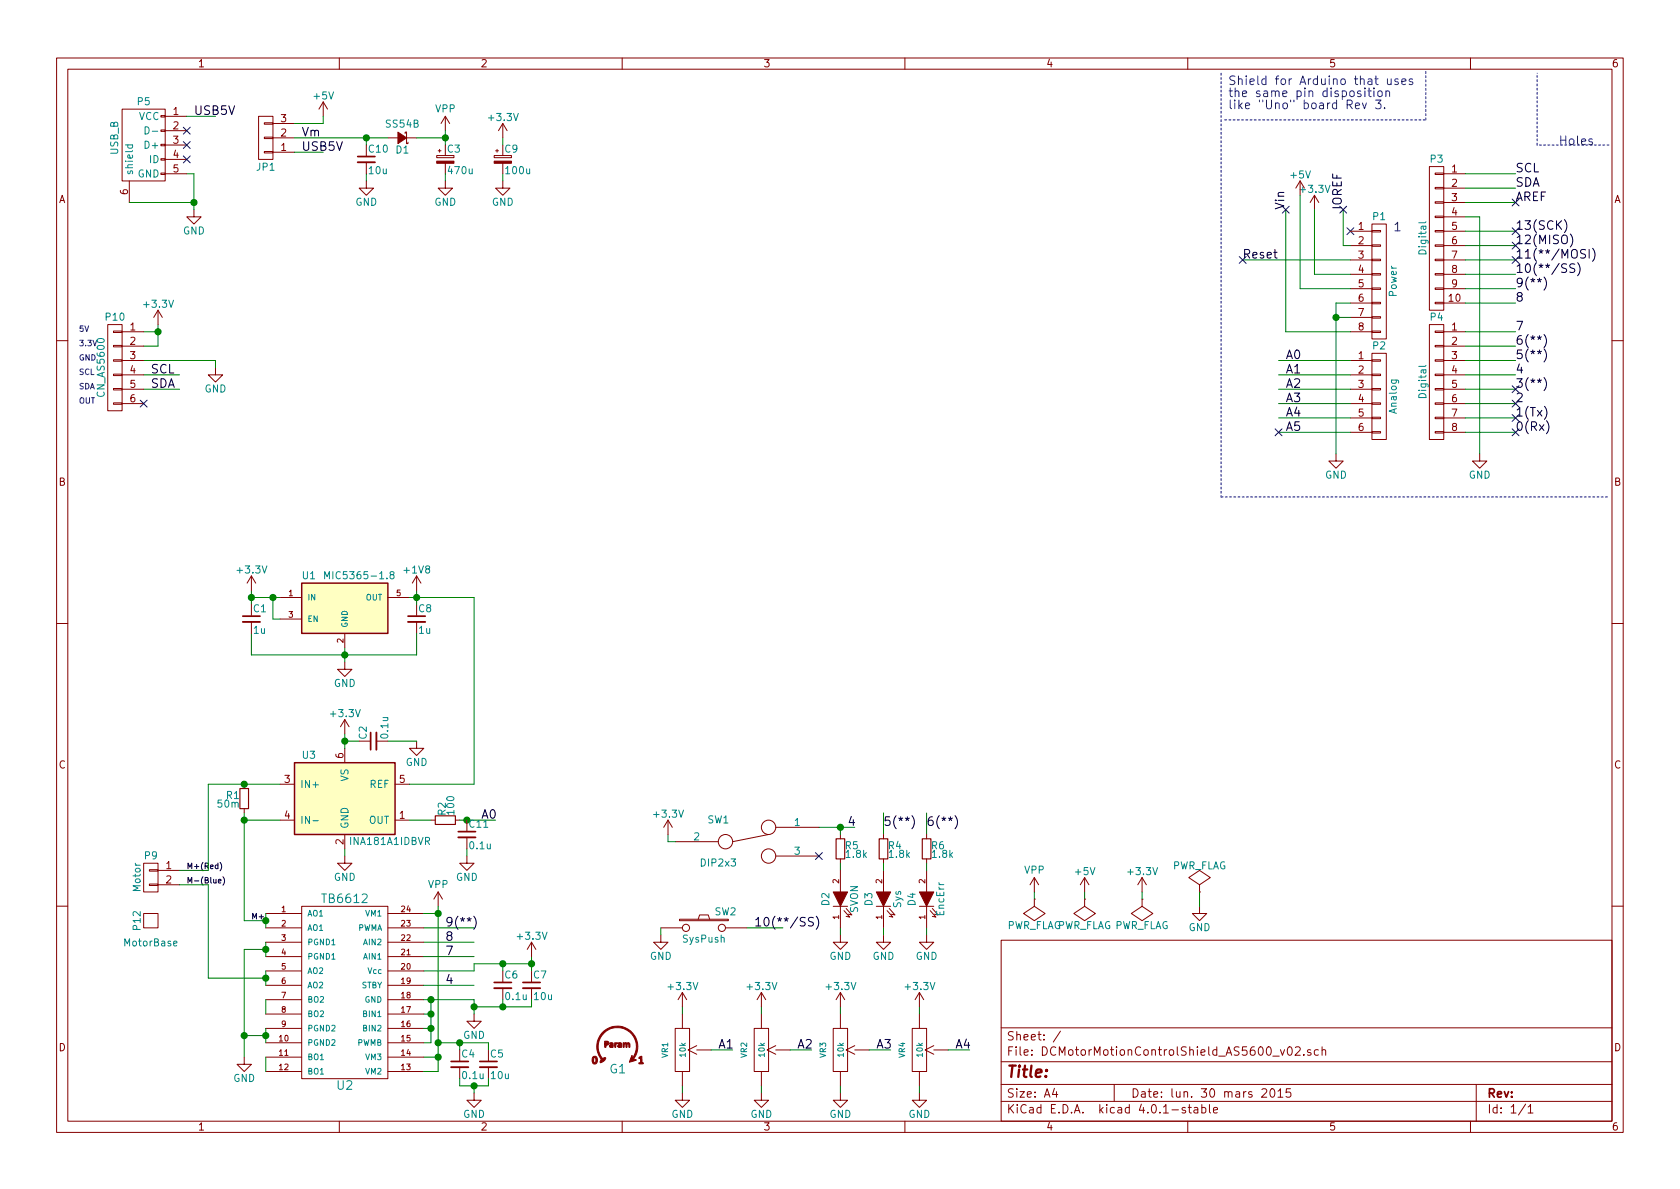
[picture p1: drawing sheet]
<svg xmlns="http://www.w3.org/2000/svg" width="297mm" height="210mm" viewBox="0 0 297 210" stroke-linecap="round" stroke-linejoin="round" font-family="sans-serif">
<g fill="none" stroke="#840000" stroke-width=".18">
<path d="M10 10.3h277v189.9h-277zM12 12.2h273v186.1h-273zM21.6 19.3h7.6v12.7h-7.6zM57.1 18l-.7 1.3M57.1 18v2.6M57.1 18l.8 1.3M60 10.3v1.9M110 10.3v1.9M160 10.3v1.9M210 10.3v1.9M260 10.3v1.9M22.9 32v3.8"/>
<path d="M28.4 20.4h.8v.3h-.8zM28.4 23h.8v.2h-.8zM28.4 25.5h.8v.3h-.8zM28.4 28.1h.8v.2h-.8zM28.4 30.6h.8v.3h-.8zM29.2 30.7h3.8M29.2 20.6h3.8M29.2 23.1h3.8M29.2 25.6h3.8M29.2 28.2h3.8M34.3 37.1v1.2h1.3l-1.3 1.3-1.3-1.3h1.3M45.7 20.6h2.6v7.6h-2.6z"/>
<path d="M46.7 21.7h1.6v.3h-1.6zM46.7 24.3h1.6v.2h-1.6zM46.7 26.8h1.6v.2h-1.6zM48.3 24.4h3.8M48.3 26.9h3.8M48.3 21.8h3.8M64.8 32v1.3h1.2l-1.2 1.2-1.3-1.2h1.3M64.8 28.7v2M68.6 24.4h1.8M71.6 23.6v-.2h.3v2h.2v-.3M71.9 24.4h1.8M77.2 27.5h3.1v.4h-3.1z"/>
<path d="M77.5 26.7h.5M77.7 26.4v.5M78.7 32v1.3h1.3l-1.3 1.2-1.2-1.2h1.2M78.7 20.6l-.7 1.2M78.7 20.6v2.5M78.7 28.9v1.8M78.7 20.6l.8 1.2M87.4 27.5h3v.4h-3zM87.6 26.7h.5M87.9 26.4v.5M88.9 32v1.3h1.3l-1.3 1.2-1.3-1.2h1.3M88.9 21.8v2.6"/>
<path d="M88.9 28.9v1.8M88.9 21.8l-.8 1.3M88.9 21.8l.8 1.3M229.9 32l-.8 1.3M229.9 32v2.5M229.9 32l.7 1.3M232.4 34.5l-.8 1.3M232.4 34.5v2.6M232.4 34.5l.8 1.3M242.6 39.6h2.5v20.3h-2.5zM252.7 29.5h2.6v25.4h-2.6zM253.7 38.2h1.6v.3h-1.6z"/>
<path d="M253.7 35.7h1.6v.2h-1.6zM253.7 33.1h1.6v.3h-1.6zM253.7 30.6h1.6v.3h-1.6zM255.3 30.7h3.8M255.3 33.3h3.8M255.3 35.8h3.8M255.3 38.3h3.8M19 57.4h2.6v15.2h-2.6zM20.1 58.5h1.5v.3h-1.5zM21.6 58.7h3.8M27.9 54.9l-.7 1.2M27.9 54.9v2.5"/>
<path d="M27.9 54.9l.8 1.2M238.8 40.9h3.8M238.8 43.4h3.8M238.8 46h3.8M238.8 48.5h3.8M238.8 51h3.8M238.8 53.6h3.8M238.8 56.1h3.8M238.8 58.7h3.8M242.6 58.5h1.5v.3h-1.5zM242.6 56h1.5v.3h-1.5zM242.6 53.5h1.5v.2h-1.5z"/>
<path d="M242.6 50.9h1.5v.3h-1.5zM242.6 48.4h1.5v.2h-1.5zM242.6 45.8h1.5v.3h-1.5zM242.6 43.3h1.5v.3h-1.5zM242.6 40.8h1.5v.2h-1.5zM252.7 57.4h2.6v20.3h-2.6zM253.7 58.5h1.6v.3h-1.6zM253.7 53.5h1.6v.2h-1.6zM253.7 50.9h1.6v.3h-1.6zM253.7 48.4h1.6v.2h-1.6zM253.7 45.8h1.6v.3h-1.6zM253.7 43.3h1.6v.3h-1.6z"/>
<path d="M253.7 40.8h1.6v.2h-1.6zM255.3 40.9h3.8M255.3 43.4h3.8M255.3 46h3.8M255.3 48.5h3.8M255.3 51h3.8M255.3 53.6h3.8M255.3 58.7h3.8M10 60.2h2M20.1 71.2h1.5v.3h-1.5zM20.1 68.7h1.5v.3h-1.5zM20.1 66.2h1.5v.2h-1.5z"/>
<path d="M20.1 63.6h1.5v.3h-1.5zM20.1 61.1h1.5v.2h-1.5zM21.6 63.7h3.8M21.6 66.3h3.8M21.6 68.8h3.8M21.6 71.4h3.8M21.6 61.2h3.8M38.1 65v1.3h1.3l-1.3 1.3-1.3-1.3h1.3M238.8 63.7h3.8M238.8 66.3h3.8M238.8 68.8h3.8M238.8 71.4h3.8"/>
<path d="M238.8 73.9h3.8M238.8 76.4h3.8M242.6 76.3h1.5v.3h-1.5zM242.6 73.8h1.5v.2h-1.5zM242.6 71.2h1.5v.3h-1.5zM242.6 68.7h1.5v.3h-1.5zM242.6 66.2h1.5v.2h-1.5zM242.6 63.6h1.5v.3h-1.5zM242.6 62.5h2.5v15.2h-2.5zM253.7 76.3h1.6v.3h-1.6zM253.7 73.8h1.6v.2h-1.6zM253.7 71.2h1.6v.3h-1.6z"/>
<path d="M253.7 68.7h1.6v.3h-1.6zM253.7 66.2h1.6v.2h-1.6zM253.7 63.6h1.6v.3h-1.6zM253.7 61.1h1.6v.2h-1.6zM255.3 63.7h3.8M255.3 66.3h3.8M255.3 68.8h3.8M255.3 71.4h3.8M255.3 73.9h3.8M255.3 76.4h3.8M255.3 61.2h3.8M285 60.2h2"/>
<path d="M236.2 80.3v1.2h1.3l-1.3 1.3-1.3-1.3h1.3M261.6 80.3v1.2h1.3l-1.3 1.3-1.3-1.3h1.3M10 110.3h2M44.4 101.8v2.6M44.4 110v2M44.4 101.8l-.7 1.3M44.4 101.8l.8 1.3M49.5 105.7h3.8M49.5 109.5h3.8M61 117.1v1.3h1.2l-1.2 1.2-1.3-1.2h1.3M61 112v2.5M68.6 105.7h3.8"/>
<path d="M73.7 101.8v2.6M73.7 110v2M73.7 101.8l-.8 1.3M73.7 101.8l.7 1.3M285 110.3h2M43.2 138.7v.7M49.5 138.7h2.6M61 127.2v2.6M61 132.3v2.6M61 127.2l-.8 1.3M61 127.2l.7 1.3M66.5 131.1h2.1"/>
<path d="M69.8 138.7h2.6M73.7 131.1v1.2h1.2l-1.2 1.3-1.3-1.3h1.3M25.4 152.6h2.5v5.1h-2.5zM26.4 156.3h1.5v.3h-1.5zM26.4 153.8h1.5v.2h-1.5zM27.9 153.9h3.8M27.9 156.5h3.8M43.2 143v.8M49.5 145h2.6M61 151.4v1.2h1.2l-1.2 1.3-1.3-1.3h1.3M61 147.6v2.5M69.8 145h2.6"/>
<path d="M76.2 145h.8M77.5 157.7l-.8 1.3M77.5 157.7v2.6M77.5 157.7l.7 1.3M80.5 145h.8M82.5 151.4v1.2h1.3l-1.3 1.3-1.2-1.3h1.2M82.5 148.1v2M118.1 145l-.8 1.3M118.1 145v2.6M118.1 145l.8 1.3M119.4 148.8h7.6M135.9 147.6l-6.4 1.2"/>
<path d="M137.2 146.3h7.6M137.2 151.4h7.6M148.6 147.6v.7M148.6 151.9v.7M148.6 153.9v3.8M156.2 147.6v.7M156.2 151.9v.7M156.2 153.9v3.8M163.8 147.6v.7M163.8 151.9v.7M163.8 153.9v3.8M182.9 159h.1"/>
<path d="M182.9 159v1.3l1.9 1.2-1.9 1.3-1.9-1.3 1.9-1.2M182.9 155.2l-.8 1.3M182.9 155.2v2.5M182.9 155.2l.7 1.3M191.8 159h.1M191.8 159v1.3l1.9 1.2-1.9 1.3-1.9-1.3 1.9-1.2M191.8 155.2l-.8 1.3M191.8 155.2v2.5M191.8 155.2l.7 1.3M201.9 159h.1M201.9 159v1.3l1.9 1.2-1.9 1.3-1.9-1.3 1.9-1.2M201.9 155.2l-.7 1.3"/>
<path d="M201.9 155.2v2.5M201.9 155.2l.8 1.3M212.1 157.7h.1M212.1 156.5l1.9-1.3-1.9-1.3-1.9 1.3 1.9 1.3v1.2M10 160.2h2M25.4 161.5h2.5v2.6h-2.5zM47 171.7h6.3M47 169.2h6.3M47 166.6h6.3M47 164.1h6.3M47 161.5h6.3M47 179.3h6.3"/>
<path d="M47 176.8h6.3M47 174.2h6.3M53.3 160.3h15.3v30.4h-15.3zM68.6 171.7h6.3M68.6 169.2h6.3M68.6 166.6h6.3M68.6 164.1h6.3M68.6 161.5h6.3M68.6 179.3h6.3M68.6 176.8h6.3M68.6 174.2h6.3M83.8 179.3v1.3h1.3l-1.3 1.3-1.3-1.3h1.3"/>
<path d="M88.9 174.7v2.1M94 166.6v2.6M94 174.7v2.1M94 166.6l-.8 1.3M94 166.6l.7 1.3M116.8 165.3v1.3h1.3l-1.3 1.3-1.2-1.3h1.2M116.8 164.1h3.8M120.1 162.6h8.7v.2h-8.7zM120.6 175.5v2.5M120.6 179.3v2.6M120.6 175.5l-.7 1.3M120.6 175.5l.8 1.3"/>
<path d="M123.4 162.6l.3-.8h1.5l.3 .8M128.3 164.1h3.8M134.6 175.5v2.5M134.6 179.3v2.6M134.6 175.5l-.7 1.3M134.6 175.5l.8 1.3M147.3 160.3h2.6M148.6 165.3v1.3h1.3l-1.3 1.3-1.3-1.3h1.3M148.6 160.3v3.8M148.6 175.5v2.5M148.6 179.3v2.6M148.6 175.5l-.8 1.3"/>
<path d="M148.6 175.5l.8 1.3M149.2 161l1 1.2-.6-.2M149.6 160.6l1 1.2-.6-.1M154.9 160.3h2.6M156.2 165.3v1.3h1.3l-1.3 1.3-1.3-1.3h1.3M156.2 160.3v3.8M156.8 161l1.1 1.2-.7-.2M157.2 160.6l1 1.2-.6-.1M162.6 175.5v2.5M162.6 179.3v2.6M162.6 175.5l-.8 1.3M162.6 175.5l.7 1.3"/>
<path d="M162.6 160.3h2.5M163.8 165.3v1.3h1.3l-1.3 1.3-1.2-1.3h1.2M163.8 160.3v3.8M164.5 161l1 1.2-.7-.2M164.8 160.6l1.1 1.2-.7-.1M177 166.3h108v32h-108zM212.1 160.3v1.2h1.3l-1.3 1.3-1.3-1.3h1.3M285 160.2h2M43.2 186.9v1.3h1.2l-1.2 1.3-1.3-1.3h1.3M47 186.9h6.3M47 189.5h6.3M47 184.4h6.3"/>
<path d="M47 181.9h6.3M60 198.3v1.9M68.6 186.9h6.3M68.6 189.5h6.3M68.6 184.4h6.3M68.6 181.9h6.3M81.3 188.7v2M83.8 193.3v1.3h1.3l-1.3 1.2-1.3-1.2h1.3M86.4 188.7v2M110 198.3v1.9M119.4 181.9h2.5v7.6h-2.5zM120.6 193.3v1.3h1.3l-1.3 1.2-1.2-1.2h1.2"/>
<path d="M120.6 189.5v2.5M123.2 184.9l-1.5 .8 1.5 .7M123.2 185.7h2.5M133.3 181.9h2.6v7.6h-2.6zM134.6 193.3v1.3h1.3l-1.3 1.2-1.3-1.2h1.3M134.6 189.5v2.5M137.2 184.9l-1.6 .8 1.6 .7M137.2 185.7h2.5M147.3 181.9h2.6v7.6h-2.6zM148.6 193.3v1.3h1.3l-1.3 1.2-1.3-1.2h1.3M148.6 189.5v2.5M151.1 184.9l-1.5 .8 1.5 .7"/>
<path d="M151.1 185.7h2.6M160 198.3v1.9M161.3 181.9h2.5v7.6h-2.5zM162.6 193.3v1.3h1.2l-1.2 1.2-1.3-1.2h1.3M162.6 189.5v2.5M165.1 184.9l-1.5 .8 1.5 .7M165.1 185.7h2.5M177 194.8h108M177 191.8h108M177 187.8h108M177 181.8h108M186.4 192.5l-.3 1h.9"/>
<path d="M186.8 193v1M187.5 182.3l-1.3 2M197 191.8v3M209.6 195.9a.37 .37 0 0 0-.6 .1l.1 .3 .5 .1 .1 .1-.3 .3-.4-.1M210 198.3v1.9M210.1 195.8h.5M210.3 195.3v1.3l.3 .2M211.2 195.9h.5l.1 .9M211.8 196.2l-.5 .1-.2 .2 .2 .3 .5-.1M212.5 195.9l.4-.1 .3 .3-.1 .6h-.6M212.5 195.3v1.5M213.8 195.3v1.3l.2 .2"/>
<path d="M214.6 196.3l.7-.1-.1-.3-.4-.1-.2 .2v.7h.6M223.1 192.7l.2-.2h.4l.3 .5-1 1h1M224.7 192.7l.2-.2a.81 .81 0 0 1 .6 .6 .81 .81 0 0 1-.3 .8l-.2 .1a.79 .79 0 0 1-.3-1.3zM226 193l.4-.5v1.5M226 194h.8M227.8 185.2l.2-.1a.81 .81 0 0 1 .6 .6 .81 .81 0 0 1-.3 .8l-.2 .1a.8 .8 0 0 1-.6-.6 .8 .8 0 0 1 .3-.8zM228.2 192.5h-.7l-.1 .7 .2-.1 .5 .1 .1 .2v.5l-.2 .1-.6-.1M229 185.3l.3-.2h.3l.3 .4-.9 1.1h.9M230.5 186.5v.1M231.7 185.7a.37 .37 0 0 0-.5 .1v.2l.5 .2 .1 .1-.2 .3-.4-.1M233.1 185.7l-.4-.1-.3 .3 .1 .6 .2 .1 .4-.1M233.8 185.7l.2-.1 .3 .1 .1 .9"/>
<path d="M233.8 185.1v1.5M260 198.3v1.9M261 191.8v6.5M269.7 195.2l-1.2 2M270.2 195.8l.4-.5v1.5M270.2 196.8h.8"/>
<circle cx="128.3" cy="148.8" r="1.27"/>
<circle cx="135.9" cy="151.4" r="1.27"/>
<circle cx="135.9" cy="146.3" r="1.27"/>
<circle cx="121.3" cy="164.1" r=".63"/>
<circle cx="127.6" cy="164.1" r=".63"/>
</g>
<g fill="none" stroke="#000" stroke-width=".18">
<path d="M276.6 38.8a1.75 1.75 0 0 1 0 2.3M273 59.2a1.75 1.75 0 0 1 0 2.3M273 49a1.75 1.75 0 0 1 0 2.3M277.6 41.4a1.75 1.75 0 0 1 0 2.3M278.4 46.7a.62 .62 0 0 0-.8 .1v.4l.8 .4v.4a.62 .62 0 0 1-.9 .1M278.9 46.5a1.75 1.75 0 0 1 0 2.3M280.3 44.2a.62 .62 0 0 0-.8 .1v.4l.8 .4v.4a.62 .62 0 0 1-.8 .1M281 44.1v1.5M281.6 43.9a1.75 1.75 0 0 1 0 2.3M273 66.8a1.75 1.75 0 0 1 0 2.3M273 61.7a1.75 1.75 0 0 1 0 2.3M273.4 74.4a1.75 1.75 0 0 1 0 2.3"/>
<path d="M38.6 155.8l.5-.1-.1-.2h-.2l-.2 .1 .1 .5h.3M38.9 152.5a1.13 1.13 0 0 1 0 1.5M39.4 155a1.13 1.13 0 0 1 0 1.5M161.2 144.2a1.75 1.75 0 0 1 0 2.4M168.9 144.2a1.75 1.75 0 0 1 0 2.4M83.8 162a1.75 1.75 0 0 1 0 2.3M143.8 162.3a.62 .62 0 0 0-.8 .1v.4l.7 .4v.4a.62 .62 0 0 1-.8 .1M144.3 162a1.75 1.75 0 0 1 0 2.3"/>
</g>
<g fill="none" stroke="#000084" stroke-width=".18">
<path d="M32.4 25l1.2 1.3M32.4 22.5l1.2 1.2M32.4 27.6l1.2 1.2M33.6 25l-1.2 1.3M33.6 22.5l-1.2 1.2M33.6 27.6l-1.2 1.2M226.7 36.5l1.2 1.2M227.9 36.5l-1.2 1.2M236.9 36.5l1.2 1.2M238.1 36.5l-1.2 1.2M267.4 35.2l1.2 1.2M268.6 35.2l-1.2 1.2"/>
<path d="M219.1 45.4l1.2 1.2M220.3 45.4l-1.2 1.2M238.2 40.3l1.2 1.2M239.4 40.3l-1.2 1.2M267.4 40.3l1.2 1.2M267.4 42.8l1.2 1.2M267.4 45.4l1.2 1.2M268.6 40.3l-1.2 1.2M268.6 42.8l-1.2 1.2M268.6 45.4l-1.2 1.2M24.8 70.8l1.2 1.2M26 70.8l-1.2 1.2"/>
<path d="M225.5 75.8l1.2 1.3M226.7 75.8l-1.2 1.3M267.4 73.3l1.2 1.2M267.4 70.8l1.2 1.2M268.6 73.3l-1.2 1.2M268.6 70.8l-1.2 1.2M144.2 150.8l1.2 1.2M145.4 150.8l-1.2 1.2"/>
</g>
<g fill="none" stroke="#0000c2" stroke-width=".18">
<path d="M239.6 18.7l.8-.1-.1-.3-.4-.1-.3 .2 .1 .7h.6M240.6 16.1h-.4l-.2 .2 .1 .2 .5 .2v.3h-.6M240.9 18.2l.3 1 .4-1M241.3 16.1v1M241.9 16.1h.5M242.1 15.6v1.3l.3 .2M242.9 16.1v1M243.2 17.7h1l-.5 .6 .3 .1 .2 .2-.1 .5-.2 .1h-.5l-.2-.1M243.7 16.2l.2-.1 .4 .1 .1 .6-.2 .2-.3 .1-.2-.2zM244.8 19.1v.1M245 16.2l.1-.1a.36 .36 0 0 1 .6 .2v.8M245 16.1v1"/>
<path d="M245.3 13.9v.9a.38 .38 0 0 0 .7 0M246 13.9v1.1M247.2 14l-.4-.1-.2 .3 .1 .2 .5 .1v.4h-.6M247.9 14.4l.7-.1-.1-.3-.4-.1-.2 .3v.7h.6M249.7 14l-.3-.1-.3 .3 .1 .2 .5 .1v.4h-.6"/>
</g>
<path d="M22.2 25.6h1.2M22.7 25.6l-.1 .4 .2 .2 .6-.1v-.5M25.7 22.4a.64 .64 0 0 1 .7 .7 .64 .64 0 0 1-.7 .6zM26.9 23.2h1M252.1 39.2l-.2 .2h-1M252.1 64.6l-.2 .2h-1M57.4 102.4v-1.3l.4 .9 .4-.9v1.3M69.2 101.6l-.2-.2v-.2l.2-.1 .4 .1v.3l-.5 .2-.1 .2v.3l.2 .2h.2l.3-.3-.1-.4-.2-.1M55.3 145.1h1M30.7 166.8l.6-.1-.1-.2-.3-.1-.2 .2 .1 .6h.4" fill="none" stroke="#008484" stroke-width=".18"/>
<g fill="#840000" stroke="#840000" stroke-width=".18">
<path d="M70.4 23.4l1.5 1-1.5 1z"/>
<path d="M87.4 28.5h3v.4h-3z"/>
<path d="M77.2 28.5h3.1v.4h-3.1z"/>
<path d="M147.3 157.7h2.6l-1.3 2.6z"/>
<path d="M154.9 157.7h2.6l-1.3 2.6z"/>
<path d="M162.6 157.7h2.5l-1.3 2.6z"/>
<path d="M108.7 184.4l.5 .1a.57 .57 0 0 0-.4 .7 .58 .58 0 0 1-.1-.8z"/>
<path d="M113 187l.5-.2v1.1h.2v.2h-.7v-.2h.3l-.1-.8-.2 .1z"/>
<path d="M106.9 184.1h.5a.4 .4 0 0 1 .2 .5 .4 .4 0 0 1-.4 .3l-.1 .3h-.1l-.1-.6h.4l.1-.2-.2-.1v.3h-.3z"/>
<path d="M104.9 186.9l.2-.1a.74 .74 0 0 1 .6 .6 .74 .74 0 0 1-.4 .7h-.3l-.3-.5h.3l.1 .3a.48 .48 0 0 0 .3-.4 .48 .48 0 0 0-.3-.5l-.1 .6h-.3z"/>
<path d="M107.8 184.4h.4l.2 .1a.55 .55 0 0 1-.1 .7h-.3l-.2-.1-.1-.1 .3 .1 .2-.1h-.5l.5-.3-.1-.1h-.3z"/>
<path d="M109.3 184.4h.4l.2 .1-.1 .7h-.4l-.2-.1 .5-.1-.2-.1-.1 .1h-.2l.1-.2 .4-.1-.4-.1z"/>
<path d="M110.2 184.4h.5a.42 .42 0 0 1 .7 .3l-.1 .5h-.1l-.2-.6-.1 .1-.1 .5h-.1l-.1-.5-.2-.1-.1 .6-.1-.1z"/>
<path d="M106.4 182.7a3.6 3.6 0 0 1 5-.4 3.6 3.6 0 0 1 .6 5l.5 .1-1.2 .4 .5-1.2v.5a3.4 3.4 0 0 0-.4-4.5 3.4 3.4 0 0 0-4.6 0 3.4 3.4 0 0 0-.3 4.6l.4-.2 .2 .1a1.05 1.05 0 0 1-1 .8l.2-.6a3.6 3.6 0 0 1 .1-4.6z"/>
</g>
<path d="M63.2 28.7h3.1M42.9 110h3.1M72.1 110h3.1M66.5 129.5v3.1M81 148.1h3.1M87.4 174.7h3M92.5 174.7h3M79.8 188.7h3M84.8 188.7h3.1" fill="none" stroke="#840000" stroke-width=".33"/>
<path d="M63.2 27.7h3.1M42.9 109h3.1M72.1 109h3.1M65.5 129.5v3.1M81 147.1h3.1M87.4 173.7h3M92.5 173.7h3M79.8 187.7h3M84.8 187.7h3.1" fill="none" stroke="#840000" stroke-width=".3"/>
<path d="M215.9 12.9v75M216.5 21.2h35.6M252.1 21.2v-8.9M271.8 25.6v-12.7M284.5 25.6h-12.7M215.9 87.9h68.6" fill="none" stroke="#0000c2" stroke-width=".18" stroke-dasharray=".3 .4"/>
<g fill="none" stroke="#008400" stroke-width=".18">
<path d="M22.9 35.8h11.4M33 30.7h1.3v6.4M33 20.6h5.1M52.1 24.4h16.5M52.1 26.9h5M57.1 20.6v1.2h-5M64.8 24.4v1.2M64.8 30.7v1.3M73.7 24.4h5M78.7 23.1v2.5M78.7 30.7v1.3M88.9 24.4v1.2"/>
<path d="M88.9 30.7v1.3M227.3 37.1v21.6h11.5M229.9 34.5v16.5h8.9M232.4 37.1v11.4h6.4M237.5 37.1v6.3h1.3M259.1 35.8h8.9M259.1 33.3h8.9M259.1 30.7h8.9M259.1 38.3h2.5v42M25.4 58.7h2.5M27.9 57.4v3.8h-2.5M219.7 46h19.1"/>
<path d="M236.2 56.1h2.6M238.8 53.6h-2.6v26.7M259.1 43.4h8.9M259.1 48.5h8.9M259.1 51h8.9M259.1 58.7h8.9M259.1 53.6h8.9M259.1 46h8.9M259.1 40.9h8.9M25.4 63.7h12.7v1.3M25.4 66.3h6.3M25.4 68.8h6.3"/>
<path d="M226.1 63.7h12.7M226.1 66.3h12.7M226.1 68.8h12.7M226.1 71.4h12.7M226.1 73.9h12.7M226.1 76.4h12.7M259.1 63.7h8.9M259.1 66.3h8.9M259.1 68.8h8.9M259.1 71.4h8.9M259.1 73.9h8.9M259.1 76.4h8.9"/>
<path d="M259.1 61.2h8.9M44.4 105.7h5.1M44.4 104.4v2.5M44.4 112v3.8h29.3v-3.8M48.3 105.7v3.8h1.2M61 114.5v2.6M72.4 105.7h11.4v33h-11.4M73.7 104.4v2.5M49.5 138.7h-12.7v15.2h-5.1M61 129.8v2.5M61 131.1h2.5M68.6 131.1h5.1"/>
<path d="M31.7 156.5h5.1v16.5h10.2M43.2 143.8v19h3.8M43.2 145h6.3M61 150.1v1.3M72.4 145h3.8M81.3 145h6.3M82.5 150.1v1.3M118.1 147.6v1.2h1.3M144.8 146.3h6.3M148.6 146.3v1.3M148.6 152.6v1.3M156.2 143.8v3.8"/>
<path d="M156.2 152.6v1.3M163.8 143.8v3.8M163.8 152.6v1.3M182.9 157.7v1.3M191.8 157.7v1.3M201.9 157.7v1.3M212.1 157.7v2.6M47 161.5v2.6M47 166.6v2.6M47 171.7v2.5M47 176.8v2.5M47 167.9h-3.8v19"/>
<path d="M74.9 176.8h8.9v2.5M74.9 174.2h8.9M74.9 164.1h8.9M74.9 166.6h8.9M74.9 169.2h8.9M74.9 161.5h2.6M74.9 179.3h1.3M76.2 176.8v7.6h-1.3M77.5 160.3v29.2h-2.6M88.9 170.4v1.3M88.9 176.8v1.2M94 170.4h-10.2v1.3h-8.9"/>
<path d="M94 169.2v2.5M94 176.8v1.2h-10.2M116.8 164.1v1.2M120.6 178v1.3M132.1 164.1h6.3M134.6 178v1.3M148.6 164.1v1.2M148.6 178v1.3M156.2 164.1v1.2M162.6 178v1.3M163.8 164.1v1.2M43.2 183.1h3.8"/>
<path d="M47 181.9v2.5M47 186.9v2.6M74.9 186.9h2.6M74.9 181.9h1.3M77.5 184.4h8.9v1.3M81.3 190.7v1.3h5.1v-1.3M81.3 184.4v1.3M83.8 192v1.3M120.6 192v1.3M125.7 185.7h3.8M134.6 192v1.3M139.7 185.7h3.8"/>
<path d="M148.6 192v1.3M153.7 185.7h3.8M162.6 192v1.3M167.6 185.7h3.8"/>
</g>
<g fill="#008400" stroke="#008400" stroke-width=".25">
<circle cx="236.2" cy="56.1" r=".51"/>
<circle cx="47" cy="167.9" r=".51"/>
<circle cx="77.5" cy="186.9" r=".51"/>
<circle cx="81.3" cy="184.4" r=".51"/>
<circle cx="83.8" cy="192" r=".51"/>
<circle cx="77.5" cy="184.4" r=".51"/>
<circle cx="88.9" cy="170.4" r=".51"/>
<circle cx="88.9" cy="178" r=".51"/>
<circle cx="83.8" cy="178" r=".51"/>
<circle cx="47" cy="162.8" r=".51"/>
<circle cx="47" cy="173" r=".51"/>
<circle cx="94" cy="170.4" r=".51"/>
<circle cx="77.5" cy="161.5" r=".51"/>
<circle cx="43.2" cy="183.1" r=".51"/>
<circle cx="47" cy="183.1" r=".51"/>
<circle cx="148.6" cy="146.3" r=".51"/>
<circle cx="61" cy="131.1" r=".51"/>
<circle cx="43.2" cy="145" r=".51"/>
<circle cx="43.2" cy="138.7" r=".51"/>
<circle cx="27.9" cy="58.7" r=".51"/>
<circle cx="78.7" cy="24.4" r=".51"/>
<circle cx="82.6" cy="145" r=".51"/>
<circle cx="48.3" cy="105.7" r=".51"/>
<circle cx="61" cy="115.8" r=".51"/>
<circle cx="73.7" cy="105.7" r=".51"/>
<circle cx="44.5" cy="105.7" r=".51"/>
<circle cx="76.2" cy="176.8" r=".51"/>
<circle cx="76.2" cy="179.3" r=".51"/>
<circle cx="76.2" cy="181.9" r=".51"/>
<circle cx="64.8" cy="24.4" r=".51"/>
<circle cx="34.3" cy="35.8" r=".51"/>
</g>
<path d="M42.4 139.4h1.5v3.6h-1.5zM77 144.3h3.5v1.5h-3.5zM147.8 148.3h1.6v3.6h-1.6zM155.4 148.3h1.6v3.6h-1.6zM163.1 148.3h1.5v3.6h-1.5z" fill="none" stroke="#840000" stroke-width=".2"/>
<g fill="#ffffc2" stroke="#ffffc2" stroke-width=".18">
<path d="M52.1 134.9h17.7v12.7h-17.7z"/>
<path d="M53.3 103.1h15.3v8.9h-15.3z"/>
</g>
<path d="M53.3 103.1h15.3v8.9h-15.3zM52.1 134.9h17.7v12.7h-17.7z" fill="none" stroke="#840000" stroke-width=".25"/>
<text font-size="2.8" fill="#840000" x="178" y="190.5">Title:</text>
<g font-size="2.1" fill="#0000c2">
<text x="217.2" y="15">Shield for Arduino that uses</text>
<text x="217.2" y="17.2">the same pin disposition</text>
<text x="217.2" y="19.3">like &quot;Uno&quot; board Rev 3.</text>
<text x="275.6" y="25.6">Holes</text>
<text x="246.4" y="40.9">1</text>
</g>
<g font-size="2.1">
<text x="34.3" y="20.3">USB5V</text>
<text x="53.3" y="26.7">USB5V</text>
<text x="53.3" y="24.1">Vm</text>
<text x="268" y="35.6">AREF</text>
<text x="268" y="33">SDA</text>
<text x="268" y="30.5">SCL</text>
<text x="227.1" y="37.1" transform="rotate(-90 227.1 37.1)">Vin</text>
<text x="237.2" y="37.1" transform="rotate(-90 237.2 37.1)">IOREF</text>
<text x="268" y="40.6">13(SCK)</text>
<text x="219.7" y="45.7">Reset</text>
<text x="268" y="45.7">11(**/MOSI)</text>
<text x="268" y="43.2">12(MISO)</text>
<text x="268" y="53.3">8</text>
<text x="268" y="50.8">9(**)</text>
<text x="268" y="48.3">10(**/SS)</text>
<text x="268" y="58.4">7</text>
<text x="227.3" y="63.5">A0</text>
<text x="268" y="63.5">5(**)</text>
<text x="268" y="61">6(**)</text>
<text x="26.7" y="66">SCL</text>
<text x="26.7" y="68.6">SDA</text>
<text x="227.3" y="66">A1</text>
<text x="227.3" y="68.6">A2</text>
<text x="227.3" y="71.1">A3</text>
<text x="268" y="71.1">2</text>
<text x="268" y="66">4</text>
<text x="227.3" y="73.7">A4</text>
<text x="227.3" y="76.2">A5</text>
<text x="268" y="73.7">1(Tx)</text>
<text x="85.1" y="144.8">A0</text>
<text x="149.9" y="146">4</text>
<text x="156.2" y="146">5(**)</text>
<text x="163.8" y="146">6(**)</text>
<text x="78.7" y="163.8">9(**)</text>
<text x="78.7" y="166.4">8</text>
<text x="133.3" y="163.8">10(**/SS)</text>
<text x="78.7" y="168.9">7</text>
<text x="78.7" y="174">4</text>
<text x="127" y="185.4">A1</text>
<text x="141" y="185.4">A2</text>
<text x="154.9" y="185.4">A3</text>
<text x="168.9" y="185.4">A4</text>
</g>
<g font-size="2.1" fill="#000084">
<text x="268" y="68.6">3(**)</text>
<text x="268" y="76.2">0(Rx)</text>
</g>
<g font-size="2.1" fill="#008484">
<text x="57.2" y="159.7">TB6612</text>
<text x="107.8" y="189.8">G1</text>
<text x="59.6" y="192.7">U2</text>
</g>
<g font-size="2.1" fill="#840000">
<text x="178" y="184">Sheet: /</text>
<text x="178" y="186.7">File: DCMotorMotionControlShield_AS5600_v02.sch</text>
<text x="178" y="196.9">KiCad E.D.A. kicad 4.0.1-stable</text>
<text x="178" y="194.1">Size: A4</text>
<text x="200" y="194.1">Date: lun. 30 mars 2015</text>
<text x="263" y="194.1">Rev:</text>
<text x="263" y="196.9">Id: 1/1</text>
</g>
<g font-size="1.8" fill="#840000">
<text x="35" y="11.9">1</text>
<text x="85" y="11.9">2</text>
<text x="135" y="11.9">3</text>
<text x="185" y="11.9">4</text>
<text x="235" y="11.9">5</text>
<text x="285" y="11.9">6</text>
<text x="30.6" y="20.3">1</text>
<text x="30.6" y="22.9">2</text>
<text x="49.7" y="21.6">3</text>
<text x="30.6" y="25.4">3</text>
<text x="30.6" y="27.9">4</text>
<text x="49.7" y="26.7">1</text>
<text x="49.7" y="24.1">2</text>
<text x="10.4" y="35.9">A</text>
<text x="22.6" y="34.4" transform="rotate(-90 22.6 34.4)">6</text>
<text x="30.6" y="30.5">5</text>
<text x="256.7" y="30.5">1</text>
<text x="256.7" y="33">2</text>
<text x="256.7" y="35.6">3</text>
<text x="285.4" y="35.9">A</text>
<text x="240.2" y="40.6">1</text>
<text x="256.7" y="38.1">4</text>
<text x="256.7" y="40.6">5</text>
<text x="240.2" y="43.2">2</text>
<text x="240.2" y="45.7">3</text>
<text x="256.7" y="43.2">6</text>
<text x="256.7" y="45.7">7</text>
<text x="240.2" y="48.3">4</text>
<text x="240.2" y="50.8">5</text>
<text x="240.2" y="53.3">6</text>
<text x="256.2" y="53.3">10</text>
<text x="256.7" y="48.3">8</text>
<text x="256.7" y="50.8">9</text>
<text x="23" y="58.4">1</text>
<text x="240.2" y="55.9">7</text>
<text x="240.2" y="58.4">8</text>
<text x="256.7" y="58.4">1</text>
<text x="23" y="61">2</text>
<text x="23" y="63.5">3</text>
<text x="240.2" y="63.5">1</text>
<text x="256.7" y="61">2</text>
<text x="256.7" y="63.5">3</text>
<text x="23" y="66">4</text>
<text x="23" y="68.6">5</text>
<text x="23" y="71.1">6</text>
<text x="240.2" y="66">2</text>
<text x="240.2" y="68.6">3</text>
<text x="240.2" y="71.1">4</text>
<text x="256.7" y="66">4</text>
<text x="256.7" y="68.6">5</text>
<text x="256.7" y="71.1">6</text>
<text x="240.2" y="73.7">5</text>
<text x="240.2" y="76.2">6</text>
<text x="256.7" y="73.7">7</text>
<text x="256.7" y="76.2">8</text>
<text x="10.4" y="85.9">B</text>
<text x="285.4" y="85.9">B</text>
<text x="10.4" y="135.9">C</text>
<text x="60.7" y="134.1" transform="rotate(-90 60.7 134.1)">6</text>
<text x="285.4" y="135.9">C</text>
<text x="50.3" y="138.4">3</text>
<text x="70.6" y="138.4">5</text>
<text x="50.3" y="144.8">4</text>
<text x="60.7" y="149.3" transform="rotate(-90 60.7 149.3)">2</text>
<text x="70.6" y="144.8">1</text>
<text x="29.4" y="153.7">1</text>
<text x="29.4" y="156.2">2</text>
<text x="10.4" y="185.9">D</text>
<text x="285.4" y="185.9">D</text>
<text x="35" y="199.9">1</text>
<text x="85" y="199.9">2</text>
<text x="135" y="199.9">3</text>
<text x="185" y="199.9">4</text>
<text x="235" y="199.9">5</text>
<text x="285" y="199.9">6</text>
</g>
<g font-size="1.8" fill="#008484">
<text x="55.5" y="17.6">+5V</text>
<text x="24.3" y="18.6">P5</text>
<text x="24.5" y="21.2">VCC</text>
<text x="68.3" y="22.5">SS54B</text>
<text x="77" y="19.9">VPP</text>
<text x="86.6" y="21.4">+3.3V</text>
<text x="20.9" y="27.4" transform="rotate(-90 20.9 27.4)">USB_B</text>
<text x="25.9" y="26.3">D+</text>
<text x="26.4" y="28.8">ID</text>
<text x="65.3" y="27">C10</text>
<text x="70" y="27.1">D1</text>
<text x="79.1" y="27">C3</text>
<text x="89.3" y="27">C9</text>
<text x="252.9" y="28.7">P3</text>
<text x="23.5" y="31" transform="rotate(-90 23.5 31)">shield</text>
<text x="24.3" y="31.4">GND</text>
<text x="45.4" y="30.2">JP1</text>
<text x="65.3" y="30.8">10u</text>
<text x="79.4" y="30.8">470u</text>
<text x="89.5" y="30.8">100u</text>
<text x="228.3" y="31.5">+5V</text>
<text x="230.1" y="34.1">+3.3V</text>
<text x="32.3" y="41.4">GND</text>
<text x="62.8" y="36.4">GND</text>
<text x="76.8" y="36.4">GND</text>
<text x="86.9" y="36.4">GND</text>
<text x="242.8" y="38.9">P1</text>
<text x="252.2" y="44.8" transform="rotate(-90 252.2 44.8)">Digital</text>
<text x="246.9" y="52.4" transform="rotate(-90 246.9 52.4)">Power</text>
<text x="18.7" y="56.7">P10</text>
<text x="25.6" y="54.4">+3.3V</text>
<text x="252.9" y="56.7">P4</text>
<text x="242.8" y="61.8">P2</text>
<text x="18.5" y="69.9" transform="rotate(-90 18.5 69.9)">CN_AS5600</text>
<text x="36.1" y="69.4">GND</text>
<text x="252.2" y="70.2" transform="rotate(-90 252.2 70.2)">Digital</text>
<text x="246.9" y="73.1" transform="rotate(-90 246.9 73.1)">Analog</text>
<text x="234.3" y="84.6">GND</text>
<text x="259.7" y="84.6">GND</text>
<text x="42.1" y="101.4">+3.3V</text>
<text x="71.6" y="101.4">+1V8</text>
<text x="53.5" y="102.4">U1</text>
<text x="58.4" y="102.4">MIC5365-1.8</text>
<text x="44.8" y="108.2">C1</text>
<text x="44.9" y="112.1">1u</text>
<text x="74" y="108.2">C8</text>
<text x="74.1" y="112.1">1u</text>
<text x="59" y="121.5">GND</text>
<text x="58.6" y="126.8">+3.3V</text>
<text x="64.8" y="130.7" transform="rotate(-90 64.8 130.7)">C2</text>
<text x="68.6" y="130.4" transform="rotate(-90 68.6 130.4)">0.1u</text>
<text x="53.5" y="134.2">U3</text>
<text x="71.7" y="135.4">GND</text>
<text x="38.6" y="142.8">50m</text>
<text x="40.1" y="141.3">R1</text>
<text x="53.1" y="139.3">IN+</text>
<text x="61.6" y="138.2" transform="rotate(-90 61.6 138.2)">VS</text>
<text x="65.3" y="139.3">REF</text>
<text x="80.3" y="143.9" transform="rotate(-90 80.3 143.9)">100</text>
<text x="53.1" y="145.7">IN-</text>
<text x="61.6" y="146.6" transform="rotate(-90 61.6 146.6)">GND</text>
<text x="62.1" y="149.4">INA181A1IDBVR</text>
<text x="65.1" y="145.7">OUT</text>
<text x="78.8" y="144.1" transform="rotate(-90 78.8 144.1)">R2</text>
<text x="83" y="146.3">C11</text>
<text x="115.8" y="144.6">+3.3V</text>
<text x="122.7" y="148.6">2</text>
<text x="125.1" y="145.6">SW1</text>
<text x="140.5" y="146">1</text>
<text x="25.6" y="151.9">P9</text>
<text x="59" y="155.7">GND</text>
<text x="80.6" y="155.7">GND</text>
<text x="83.1" y="150.2">0.1u</text>
<text x="124.1" y="153.2">DIP2x3</text>
<text x="140.5" y="151.1">3</text>
<text x="149.5" y="150.2">R5</text>
<text x="149.7" y="151.7">1.8k</text>
<text x="157.1" y="150.2">R4</text>
<text x="157.3" y="151.7">1.8k</text>
<text x="164.7" y="150.2">R6</text>
<text x="164.9" y="151.7">1.8k</text>
<text x="181.1" y="154.5">VPP</text>
<text x="190.2" y="154.7">+5V</text>
<text x="199.6" y="154.7">+3.3V</text>
<text x="207.1" y="153.7">PWR_FLAG</text>
<text x="24.8" y="157.6" transform="rotate(-90 24.8 157.6)">Motor</text>
<text x="75.7" y="157">VPP</text>
<text x="126.4" y="161.8">SW2</text>
<text x="146.6" y="160.1" transform="rotate(-90 146.6 160.1)">D2</text>
<text x="151.7" y="161.5" transform="rotate(-90 151.7 161.5)">SVON</text>
<text x="154.2" y="160.1" transform="rotate(-90 154.2 160.1)">D3</text>
<text x="159.3" y="160.6" transform="rotate(-90 159.3 160.6)">Sys</text>
<text x="161.8" y="160.1" transform="rotate(-90 161.8 160.1)">D4</text>
<text x="166.9" y="161.9" transform="rotate(-90 166.9 161.9)">EncErr</text>
<text x="22.1" y="167.3">MotorBase</text>
<text x="24.8" y="164.4" transform="rotate(-90 24.8 164.4)">P12</text>
<text x="91.6" y="166.2">+3.3V</text>
<text x="120.7" y="166.7">SysPush</text>
<text x="177.9" y="164.3">PWR_FLAG</text>
<text x="186.8" y="164.3">PWR_FLAG PWR_FLAG</text>
<text x="210.1" y="164.6">GND</text>
<text x="89.3" y="173">C6</text>
<text x="94.4" y="173">C7</text>
<text x="114.9" y="169.7">GND</text>
<text x="146.6" y="169.7">GND</text>
<text x="154.3" y="169.7">GND</text>
<text x="161.9" y="169.7">GND</text>
<text x="89.5" y="176.8">0.1u</text>
<text x="94.5" y="176.8">10u</text>
<text x="118.3" y="175.1">+3.3V</text>
<text x="132.3" y="175.1">+3.3V</text>
<text x="146.3" y="175.1">+3.3V</text>
<text x="160.2" y="175.1">+3.3V</text>
<text x="81.9" y="183.7">GND</text>
<text x="41.2" y="191.3">GND</text>
<text x="81.7" y="187">C4</text>
<text x="81.9" y="190.8">0.1u</text>
<text x="86.7" y="187">C5</text>
<text x="86.9" y="190.8">10u</text>
<text x="81.9" y="197.7">GND</text>
<text x="118.7" y="197.7">GND</text>
<text x="132.7" y="197.7">GND</text>
<text x="146.6" y="197.7">GND</text>
<text x="160.6" y="197.7">GND</text>
</g>
<g font-size="1.4" fill="#0000c2">
<text x="14" y="58.7">5V</text>
<text x="14" y="61.2">3.3V</text>
<text x="14" y="63.7">GND</text>
<text x="14" y="66.3">SCL</text>
<text x="14" y="68.8">SDA</text>
<text x="14" y="71.4">OUT</text>
</g>
<g font-size="1.4" fill="#840000">
<text x="51.1" y="105.4">1</text>
<text x="70.1" y="105.4">5</text>
<text x="51.1" y="109.2">3</text>
<text x="60.7" y="113.7" transform="rotate(-90 60.7 113.7)">2</text>
<text x="49.8" y="161.3">1</text>
<text x="71" y="161.3">24</text>
<text x="148.3" y="156.2" transform="rotate(-90 148.3 156.2)">2</text>
<text x="156" y="156.2" transform="rotate(-90 156 156.2)">2</text>
<text x="163.6" y="156.2" transform="rotate(-90 163.6 156.2)">2</text>
<text x="49.8" y="163.8">2</text>
<text x="49.8" y="166.4">3</text>
<text x="71" y="166.4">22</text>
<text x="71" y="163.8">23</text>
<text x="148.3" y="162.6" transform="rotate(-90 148.3 162.6)">1</text>
<text x="156" y="162.6" transform="rotate(-90 156 162.6)">1</text>
<text x="163.6" y="162.6" transform="rotate(-90 163.6 162.6)">1</text>
<text x="49.8" y="168.9">4</text>
<text x="49.8" y="171.4">5</text>
<text x="49.8" y="174">6</text>
<text x="71" y="171.4">20</text>
<text x="71" y="168.9">21</text>
<text x="71" y="174">19</text>
<text x="49.8" y="176.5">7</text>
<text x="49.8" y="179.1">8</text>
<text x="71" y="179.1">17</text>
<text x="71" y="176.5">18</text>
<text x="49.4" y="184.1">10</text>
<text x="49.8" y="181.6">9</text>
<text x="71" y="184.1">15</text>
<text x="71" y="181.6">16</text>
<text x="49.4" y="186.7">11</text>
<text x="49.4" y="189.2">12</text>
<text x="71" y="189.2">13</text>
<text x="71" y="186.7">14</text>
</g>
<g font-size="1.4" fill="#008484">
<text x="54.4" y="106.2">IN</text>
<text x="64.6" y="106.2">OUT</text>
<text x="54.4" y="110">EN</text>
<text x="61.5" y="111" transform="rotate(-90 61.5 111)">GND</text>
<text x="54.4" y="162">AO1</text>
<text x="54.4" y="164.6">AO1</text>
<text x="54.4" y="167.1">PGND1</text>
<text x="63.1" y="164.6">PWMA</text>
<text x="64.3" y="167.1">AIN2</text>
<text x="64.6" y="162">VM1</text>
<text x="54.4" y="169.7">PGND1</text>
<text x="54.4" y="172.2">AO2</text>
<text x="64.3" y="169.7">AIN1</text>
<text x="65" y="172.2">Vcc</text>
<text x="54.4" y="174.7">AO2</text>
<text x="54.4" y="177.3">BO2</text>
<text x="54.4" y="179.8">BO2</text>
<text x="63.8" y="174.7">STBY</text>
<text x="64.3" y="179.8">BIN1</text>
<text x="64.4" y="177.3">GND</text>
<text x="54.4" y="182.4">PGND2</text>
<text x="54.4" y="184.9">PGND2</text>
<text x="63.1" y="184.9">PWMB</text>
<text x="64.3" y="182.4">BIN2</text>
<text x="54.4" y="187.4">BO1</text>
<text x="54.4" y="190">BO1</text>
<text x="64.6" y="190">VM2</text>
<text x="64.6" y="187.4">VM3</text>
<text x="118.1" y="187" transform="rotate(-90 118.1 187)">VR1</text>
<text x="121.2" y="186.8" transform="rotate(-90 121.2 186.8)">10k</text>
<text x="132.1" y="187" transform="rotate(-90 132.1 187)">VR2</text>
<text x="135.2" y="186.8" transform="rotate(-90 135.2 186.8)">10k</text>
<text x="146" y="187" transform="rotate(-90 146 187)">VR3</text>
<text x="149.2" y="186.8" transform="rotate(-90 149.2 186.8)">10k</text>
<text x="160" y="187" transform="rotate(-90 160 187)">VR4</text>
<text x="163.1" y="186.8" transform="rotate(-90 163.1 186.8)">10k</text>
</g>
<g font-size="1.4">
<text x="33" y="153.7">M+(Red)</text>
<text x="33" y="156.2">M-(Blue)</text>
<text x="44.4" y="162.6">M+</text>
</g>
</svg>
